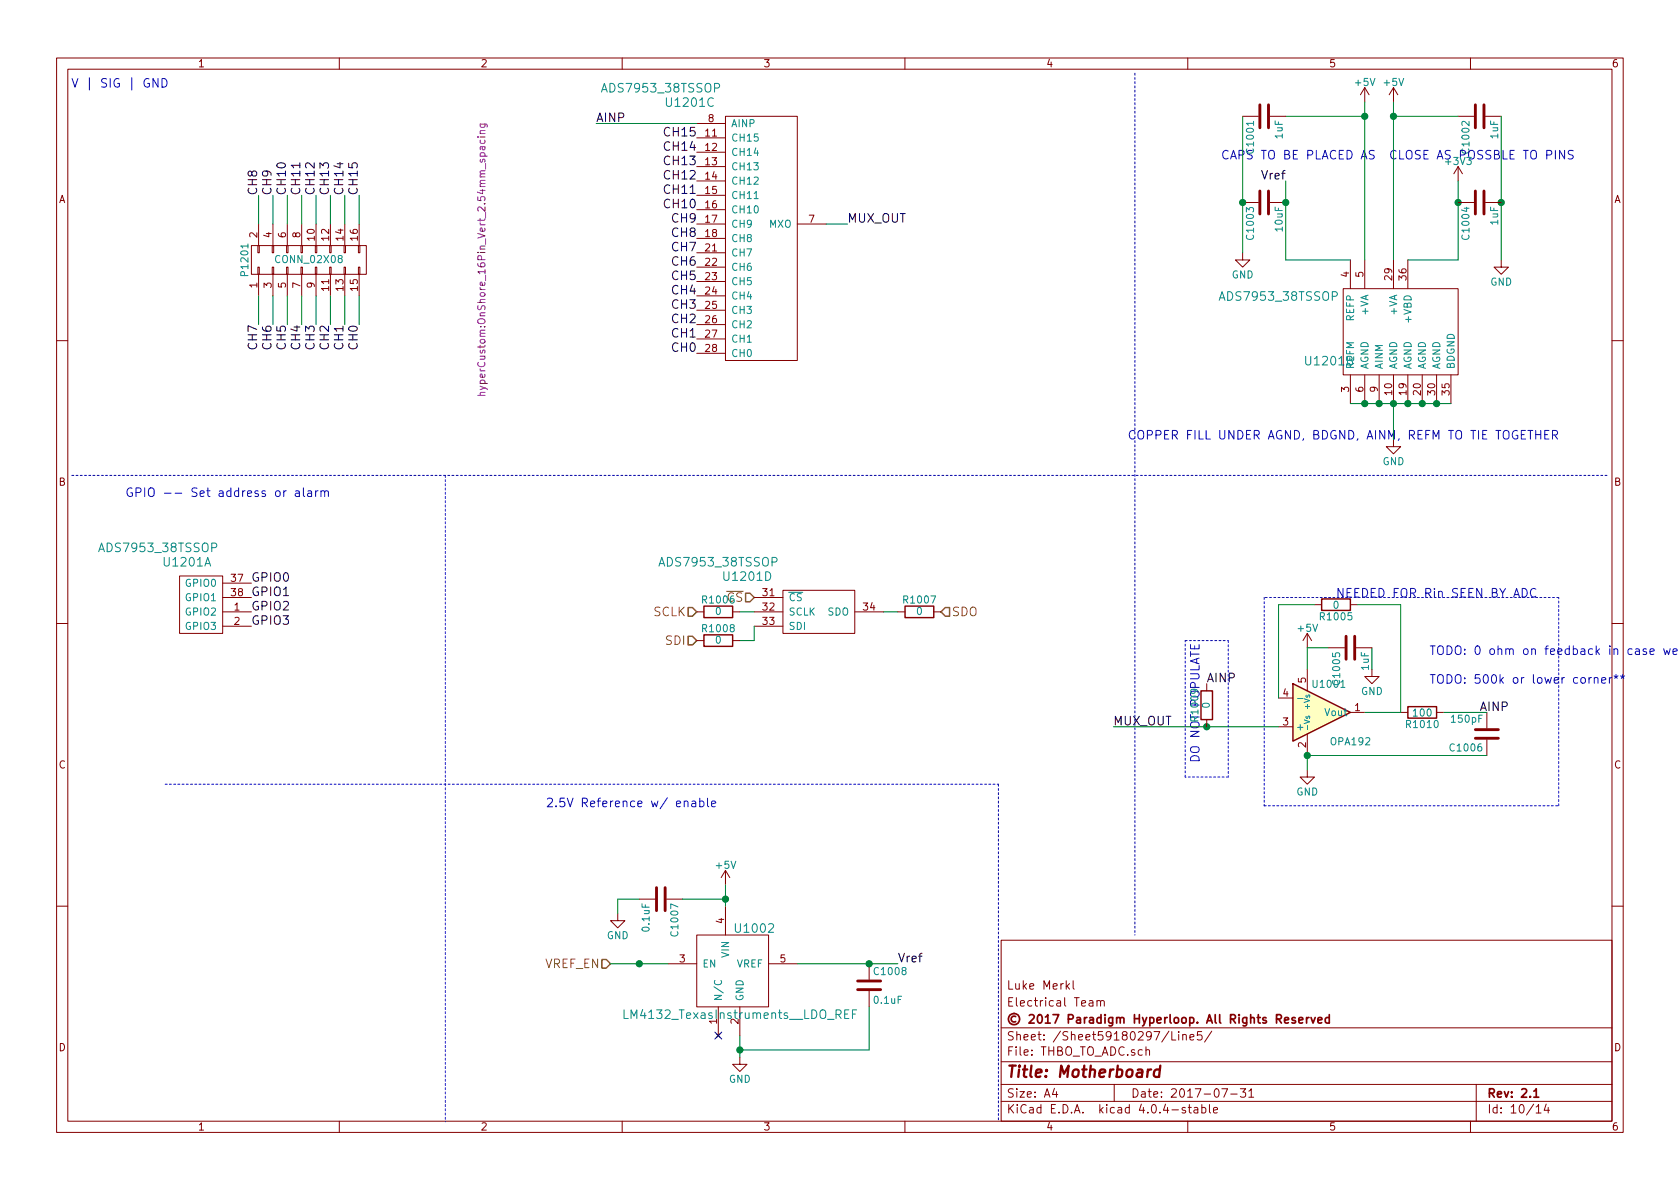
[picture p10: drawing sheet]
<svg xmlns="http://www.w3.org/2000/svg" width="297mm" height="210mm" viewBox="0 0 297 210" stroke-linecap="round" stroke-linejoin="round" font-family="sans-serif">
<g fill="none" stroke="#840000" stroke-width=".18">
<path d="M10 10.3h277v189.9h-277zM12 12.2h273v186.1h-273zM60 10.3v1.9M110 10.3v1.9M160 10.3v1.9M210 10.3v1.9M241.3 15.5l.8 1.3M241.3 15.5v2.5M241.3 15.5l-.8 1.3M246.4 15.5l.7 1.3M246.4 15.5v2.5M246.4 15.5l-.8 1.3"/>
<path d="M260 10.3v1.9M45.7 39.6v3.8M48.3 39.6v3.8M50.8 39.6v3.8M53.3 39.6v3.8M55.9 39.6v3.8M58.4 39.6v3.8M61 39.6v3.8M63.5 39.6v3.8M123.2 39.6h5.1M123.2 21.8h5.1M123.2 24.4h5.1"/>
<path d="M123.2 26.9h5.1M123.2 29.5h5.1M123.2 32h5.1M123.2 34.5h5.1M123.2 37.1h5.1M128.3 20.6h12.7v43.1h-12.7zM141 39.6h5M219.7 20.6h2.8M219.7 35.8h2.8M224.5 20.6h2.8M224.5 35.8h2.8M257.8 20.6h2.8"/>
<path d="M257.8 35.8h2.8M257.8 29.5l-.8 1.2M257.8 29.5v2.5M257.8 29.5l.8 1.2M262.6 20.6h2.8M262.6 35.8h2.8M44.4 43.4h20.4v5.1h-20.4zM45.6 47.2h.2v1.3h-.2zM45.6 43.4h.2v1.3h-.2zM45.7 48.5v3.8M48.1 47.2h.3v1.3h-.3zM48.1 43.4h.3v1.3h-.3z"/>
<path d="M48.3 48.5v3.8M50.7 47.2h.2v1.3h-.2zM50.7 43.4h.2v1.3h-.2zM50.8 48.5v3.8M53.2 47.2h.3v1.3h-.3zM53.2 43.4h.3v1.3h-.3zM53.3 48.5v3.8M55.8 47.2h.2v1.3h-.2zM55.8 43.4h.2v1.3h-.2zM55.9 48.5v3.8M58.3 47.2h.2v1.3h-.2zM58.3 43.4h.2v1.3h-.2z"/>
<path d="M58.4 48.5v3.8M60.8 47.2h.3v1.3h-.3zM60.8 43.4h.3v1.3h-.3zM61 48.5v3.8M63.4 47.2h.2v1.3h-.2zM63.4 43.4h.2v1.3h-.2zM63.5 48.5v3.8M123.2 44.7h5.1M123.2 47.2h5.1M123.2 49.8h5.1M123.2 52.3h5.1M123.2 54.9h5.1"/>
<path d="M123.2 57.4h5.1M123.2 59.9h5.1M123.2 42.2h5.1M219.7 44.7v1.3h-1.3l1.3 1.2 1.3-1.2h-1.3M237.5 51h20.3v15.3h-20.3zM238.8 46v5M241.3 46v5M246.4 46v5M248.9 46v5M265.4 46v1.2h-1.2l1.2 1.3 1.3-1.3h-1.3M10 60.2h2M123.2 62.5h5.1"/>
<path d="M238.8 66.3v5.1M241.3 66.3v5.1M243.8 66.3v5.1M246.4 77.7v1.3h1.2l-1.2 1.3-1.3-1.3h1.3M246.4 66.3v5.1M248.9 66.3v5.1M251.5 66.3v5.1M254 66.3v5.1M256.5 66.3v5.1M285 60.2h2M10 110.3h2M31.7 101.8h7.7v10.2h-7.7z"/>
<path d="M39.4 108.2h5M39.4 110.7h5M39.4 103.1h5M39.4 105.7h5M123.2 108.2h1.3M123.2 113.3h1.3M129.5 108.2h1.3M129.5 113.3h1.3M133.3 108.2h5.1M133.3 110.7h5.1M133.3 105.7h5.1M138.4 104.4h12.7v7.6h-12.7z"/>
<path d="M151.1 108.2h5.1M158.7 108.2h1.3M165.1 108.2h1.3M231.1 112v2.5M231.1 118.4v3.8M231.1 112l-.7 1.3M231.1 112l.8 1.3M232.4 106.9h1.3M234.9 114.5h2.8M238.8 106.9h1.2M239.8 114.5h2.8M242.6 118.4v1.2h1.2l-1.2 1.3-1.3-1.3h1.3"/>
<path d="M285 110.3h2M213.4 120.9v1.3M213.4 127.2v1.3M226.1 128.5h2.5M226.1 123.4h2.5M231.1 136.1v1.3h1.3l-1.3 1.3-1.2-1.3h1.2M231.1 129.8v3.8M238.8 126h2.5M247.6 126h1.3M254 126h1.3M262.9 126v2.8M262.9 130.8v2.8"/>
<path d="M113 159h2.8M117.9 159h2.7M128.3 153.9v2.6M128.3 153.9l-.8 1.3M128.3 153.9l.7 1.3M10 160.2h2M109.2 161.5v1.3h1.3l-1.3 1.3-1.3-1.3h1.3M118.1 170.4h5.1M123.2 165.3h12.7v12.7h-12.7zM127 178v5.1M128.3 160.3v5M130.8 178v5.1"/>
<path d="M135.9 170.4h5.1M153.7 170.4v2.8M153.7 175.3v2.7M177 166.3h108v32h-108zM188.7 174.4l.4 .5M189.1 173.9l-.6 .6M189.7 173.4v1.3l.2 .2M192.6 177h.6v.9M193.2 177.3l-.4 .1-.3 .2 .3 .3 .4-.1M194 177.1l.2-.2 .3 .1 .1 .9M194 176.9v1M194.6 177.1a.36 .36 0 0 1 .3-.2 .36 .36 0 0 1 .3 .2v.8"/>
<path d="M285 160.2h2M60 198.3v1.9M110 198.3v1.9M126.7 182.8l.6 .6M127.3 182.8l-.6 .6M130.8 186.9v1.3h1.3l-1.3 1.3-1.3-1.3h1.3M160 198.3v1.9M177 194.8h108M177 191.8h108M177 187.8h108M177 181.8h108M186.4 192.5l-.3 1h.9"/>
<path d="M186.8 193v1M197 191.8v3M202.6 185.7l.2-.1 .4 .1 .1 .9M202.6 185.1v1.5M207.2 182.4v1.5h.7M208.4 182.4v.2M208.4 182.9v1M209.1 183.1l.2-.2 .4 .1 .1 .9M209.1 182.9v1M209.6 195.9a.37 .37 0 0 0-.6 .1l.1 .3 .5 .1 .1 .1-.3 .3-.4-.1M210 198.3v1.9M210.1 195.8h.5"/>
<path d="M210.3 195.3v1.3l.3 .2M210.4 183.4l.7-.1-.1-.3-.4-.1-.2 .2 .1 .7h.5M211.2 195.9h.5l.1 .9M211.8 196.2l-.5 .1-.2 .2 .2 .3 .5-.1M212.5 182.4h-.7l-.1 .7 .2-.1 .5 .1 .1 .2v.5l-.2 .1-.6-.1M212.5 195.9l.4-.1 .3 .3-.1 .6h-.6M212.5 195.3v1.5M213.8 195.3v1.3l.2 .2M214.2 182.3l-1.2 2M214.6 196.3l.7-.1-.1-.3-.4-.1-.2 .2v.7h.6M216 192.5h1l-.6 1.5M217.6 193.5h1.1"/>
<path d="M219.3 192.5h.9l-.5 .6 .5 .1v.7l-.2 .1-.7-.1M220.8 193l.4-.5v1.5M220.8 194h.9M260 198.3v1.9M261 191.8v6.5M271.6 195.8l.4-.5v1.5M271.6 196.8h.9M273.4 195.2l-.4 1.1h1M273.7 195.8v1"/>
</g>
<path d="M231 179.9v1M231.4 179.9l-.4 .3M231.8 179.9l.4 1 .3-1M235 179.4v1.5M227.1 180.4l.7-.1v-.3l-.4-.1-.3 .2 .1 .7h.6M229 180a.37 .37 0 0 0-.6 .1l.1 .3 .5 .1 .1 .1-.2 .3-.5-.1M229.6 180.4l.8-.1-.1-.3-.4-.1-.3 .2 .1 .7h.6M233 180.4l.7-.1v-.3l-.5-.1-.2 .2 .1 .7h.6M235 180l-.4-.1-.3 .3 .1 .6 .2 .1 .4-.1M271.2 193l.4-.5v1.5M271.2 194h.9" fill="none" stroke="#840000" stroke-width=".3"/>
<path d="M205.1 189.2a.7 .7 0 0 0-1 .3v.8l.2 .1 .6-.1M205.2 188.4l-.3 2" fill="none" stroke="#840000" stroke-width=".41"/>
<g fill="none" stroke="#0000c2" stroke-width=".18">
<path d="M26.3 14a.71 .71 0 0 0-.9 .7 .71 .71 0 0 0 .9 .6l.1-.5h-.3M27.9 13.9v1.5l-.8-1.5v1.5M28.7 13.9a.77 .77 0 0 1 .8 .8 .77 .77 0 0 1-.8 .7zM273.5 27.4l.7-.1 .2-.2-.1-.4-.2-.1h-.6v1.5M275 26.6v1.5M276.6 26.6v1.5l-.9-1.5v1.5M278.2 26.7a.62 .62 0 0 0-.9 0v.5l.8 .3v.5a.62 .62 0 0 1-.8 0M271.5 76.1v1.5M271.5 76.9h.9M272.4 76.1v1.5M273.1 76.9h.5M273.9 76.1h-.8v1.5h.8"/>
<path d="M274.5 76.9h.7l.2-.3-.1-.3-.2-.2h-.6v1.5M274.9 76.9l.5 .7M23.3 86.4a.71 .71 0 0 0-.9 .6 .71 .71 0 0 0 .9 .7l.1-.6h-.3M24.1 87.1l.7-.1 .1-.2v-.4l-.3-.1h-.5v1.5M25.6 86.3v1.5M26.5 86.4a.5 .5 0 0 1 .5-.1 .5 .5 0 0 1 .3 .5l-.1 .8a.53 .53 0 0 1-.6 .2 .53 .53 0 0 1-.4-.5v-.5zM57.4 87a.35 .35 0 0 1 .3-.2 .35 .35 0 0 1 .4 .2v.8M210.5 114v.7h1.5v-.7M269.1 104.1a.77 .77 0 0 1 .9 .7 .77 .77 0 0 1-.9 .8zM271.6 104.2a.62 .62 0 0 0-.8 0 .62 .62 0 0 0-.2 .7 .58 .58 0 0 0 .3 .6 .58 .58 0 0 0 .7-.1M281.9 120l.1-.1a.36 .36 0 0 1 .5 .1v.8M281.9 119.8v1"/>
<path d="M284.6 119.8v1M285 119.8l-.3 .1-.1 .2M285.4 119.5l.3 .2 .4-.2M285.5 120l.2-.3 .2 .3M285.7 119.3v.4M286.5 119.5l.4 .2 .3-.2M286.7 120l.2-.3 .2 .3M286.9 119.3v.4M283.2 120.3l.7-.1-.1-.3-.4-.1-.2 .2 .1 .7h.5M121 141.8l.1-.1a.36 .36 0 0 1 .5 .2v.8M122.4 141.7h.5l.1 1M123 142l-.5 .1a.3 .3 0 0 0-.2 .3 .3 .3 0 0 0 .2 .3l.5-.1"/>
<path d="M123.7 141.7a.48 .48 0 0 1 .7 .1v.7a.48 .48 0 0 1-.7 .1M123.7 141.1v1.6M125.1 141.1v1.4l.2 .2M125.8 142.2l.7-.2v-.3h-.5l-.2 .2 .1 .7h.6"/>
</g>
<g fill="none" stroke="#0000c2" stroke-width=".18" stroke-dasharray=".3 .4">
<path d="M200.7 12.9v152.4M12.7 84.1h271.8M78.7 84.1v114.3M209.5 113.3h7.7M217.2 113.3v24.1M223.5 105.7v36.8M275.6 105.7h-52.1M29.2 138.7h147.3M176.5 138.7v59.7M209.5 137.4v-24.1M217.2 137.4h-7.7M223.5 142.5h52.1"/>
<path d="M275.6 142.5v-36.8"/>
</g>
<g fill="none" stroke="#008400" stroke-width=".18">
<path d="M241.3 18v28M246.4 18v28M45.7 34.5v5.1M48.3 34.5v5.1M50.8 34.5v5.1M53.3 34.5v5.1M55.9 34.5v5.1M58.4 34.5v5.1M61 34.5v5.1M63.5 34.5v5.1M105.4 21.8h17.8M146 39.6h3.9"/>
<path d="M219.7 20.6v24.1M227.3 32v14h11.5M227.3 20.6h14M246.4 20.6h11.4M257.8 32v14h-8.9M265.4 20.6v25.4M45.7 52.3v5.1M48.3 52.3v5.1M50.8 52.3v5.1M53.3 52.3v5.1M55.9 52.3v5.1M58.4 52.3v5.1"/>
<path d="M61 52.3v5.1M63.5 52.3v5.1M238.8 71.4h17.7M246.4 71.4v6.3M130.8 108.2h2.5M133.3 110.7v2.6h-2.5M156.2 108.2h2.5M232.4 106.9h-6.3v16.5M234.9 114.5h-3.8v3.9M240 106.9h7.6v19.1h-6.3M242.6 114.5v3.9M196.8 128.5h29.3"/>
<path d="M255.3 126h7.6M262.9 133.6h-31.8v2.5M113 159h-3.8v2.5M120.6 159h7.7M128.3 156.5v3.8M107.9 170.4h10.2M141 170.4h17.7M153.7 178v7.7h-22.9M130.8 183.1v3.8"/>
</g>
<path d="M84.5 24.2h.1M84.9 21.9l1.2 .1v.5M84.9 24.2h.9M84.9 23.6h.9M85 24.8l-.1 .3 .2 .3 .6-.1v-.5M85 21.9l-.1 .4 .2 .2 .6-.1v-.5M85.8 23.1h-.8l-.1 .3 .1 .2M84.5 69.9h1.3M84.9 68.3l1.2 .4 .1 .2M85.8 69.4h-.8l-.1 .3 .1 .2M85.8 68.6l-.9 .3" fill="none" stroke="#840084" stroke-width=".18"/>
<g fill="none" stroke="#840000" stroke-width=".51">
<path d="M222.8 18.5v4.1M224.3 18.5v4.1M260.9 18.5v4.1M262.4 18.5v4.1M222.8 33.8v4M224.3 33.8v4M260.9 33.8v4M262.4 33.8v4M238 112.5v4.1M239.5 112.5v4.1M260.9 129h4M260.9 130.6h4"/>
<path d="M116.1 157v4M117.6 157v4M151.6 175h4.1M151.6 173.5h4.1"/>
</g>
<path d="M228.6 120.9l10.2 5.1-10.2 5.1z" fill="#ffffc2" stroke="#ffffc2" stroke-width=".18"/>
<path d="M124.5 107.2h5v2h-5zM124.5 112.3h5v2h-5zM160 107.2h5.1v2h-5.1zM233.7 105.9h5.1v2h-5.1zM212.3 122.2h2.1v5h-2.1zM228.6 120.9l10.2 5.1-10.2 5.1zM248.9 125h5.1v2h-5.1z" fill="none" stroke="#840000" stroke-width=".25"/>
<path d="M229.4 123.5h1M231 126.7l-.1 .2 .2 .1 .2-.3h.2v.3M110.3 178.6v1.5h.8M126.4 173.4a.5 .5 0 0 0 0 .6 .5 .5 0 0 0 .6 .1l.4-.1a.41 .41 0 0 0 .1-.6M149.4 179.3h.5M150.1 178.6h-.7v1.5h.7M150.7 179.3h.5M151.5 178.6h-.8v1.5" fill="none" stroke="#008484" stroke-width=".18"/>
<g fill="#008400" stroke="#008400" stroke-width=".25">
<circle cx="257.8" cy="35.8" r=".51"/>
<circle cx="227.3" cy="35.8" r=".51"/>
<circle cx="241.3" cy="20.6" r=".51"/>
<circle cx="219.7" cy="35.8" r=".51"/>
<circle cx="246.4" cy="20.6" r=".51"/>
<circle cx="231.1" cy="133.6" r=".51"/>
<circle cx="213.4" cy="128.5" r=".51"/>
<circle cx="241.3" cy="71.4" r=".51"/>
<circle cx="243.8" cy="71.4" r=".51"/>
<circle cx="246.4" cy="71.4" r=".51"/>
<circle cx="248.9" cy="71.4" r=".51"/>
<circle cx="251.5" cy="71.4" r=".51"/>
<circle cx="254" cy="71.4" r=".51"/>
<circle cx="265.4" cy="35.8" r=".51"/>
<circle cx="130.8" cy="185.7" r=".51"/>
<circle cx="113" cy="170.4" r=".51"/>
<circle cx="128.3" cy="159" r=".51"/>
<circle cx="153.7" cy="170.4" r=".51"/>
</g>
<path d="M121.7 107.4h.7l.8 .8-.8 .8h-.7zM121.7 112.5h.7l.8 .8-.8 .7h-.7zM131.8 104.9h.8l.7 .8-.7 .7h-.8zM167.1 107.4h.8v1.6h-.8l-.7-.8zM106.4 169.7h.8l.7 .7-.7 .8h-.8z" fill="none" stroke="#848400" stroke-width=".25"/>
<path d="M126.4 182.5l1.2 1.2M127.6 182.5l-1.2 1.2" fill="none" stroke="#000084" stroke-width=".18"/>
<text font-size="2.8" fill="#840000" x="178" y="190.5">Title: Motherboard</text>
<g font-size="2.1" fill="#0000c2">
<text x="12" y="15.5">V | SIG | GND</text>
<text x="215.9" y="28.2">CAPS TO BE PLACED AS CLOSE AS POSSBLE TO PINS</text>
<text x="199.4" y="77.7">COPPER FILL UNDER AGND, BDGND, AINM, REFM TO TIE TOGETHER</text>
<text x="29.5" y="87.9">GPIO -- Set address or alarm</text>
<text x="236.2" y="105.7">NEEDED FOR Rin SEEN BY ADC</text>
<text x="252.7" y="115.8">TODO: 0 ohm on feedback in case we want to ju</text>
<text x="252.7" y="120.9">TODO: 500k or lower corner**</text>
<text x="212.1" y="134.9" transform="rotate(-90 212.1 134.9)">DO NOT POPULATE</text>
<text x="96.5" y="142.7">2.5V Reference w/ enable</text>
</g>
<g font-size="2.1" fill="#008484">
<text x="106.9" y="16.4">ADS7953_38TSSOP</text>
<text x="118" y="18.9">U1201C</text>
<text x="216.1" y="53.2">ADS7953_38TSSOP</text>
<text x="231.1" y="64.6">U1201B</text>
<text x="18" y="97.6">ADS7953_38TSSOP</text>
<text x="29.1" y="100.2">U1201A</text>
<text x="117" y="100.2">ADS7953_38TSSOP</text>
<text x="128.2" y="102.7">U1201D</text>
<text x="128.5" y="106.4">CS</text>
<text x="130.2" y="164.9">U1002</text>
<text x="111.1" y="180.2">LM4132_TexasInstruments__LDO_REF</text>
</g>
<g font-size="2.1">
<text x="105.4" y="21.6">AINP</text>
<text x="117.8" y="24.1">CH15</text>
<text x="117.8" y="26.7">CH14</text>
<text x="117.8" y="29.2">CH13</text>
<text x="45.5" y="34.5" transform="rotate(-90 45.5 34.5)">CH8</text>
<text x="48" y="34.5" transform="rotate(-90 48 34.5)">CH9</text>
<text x="50.5" y="34.5" transform="rotate(-90 50.5 34.5)">CH10</text>
<text x="53.1" y="34.5" transform="rotate(-90 53.1 34.5)">CH11</text>
<text x="55.6" y="34.5" transform="rotate(-90 55.6 34.5)">CH12</text>
<text x="58.2" y="34.5" transform="rotate(-90 58.2 34.5)">CH13</text>
<text x="60.7" y="34.5" transform="rotate(-90 60.7 34.5)">CH14</text>
<text x="63.2" y="34.5" transform="rotate(-90 63.2 34.5)">CH15</text>
<text x="117.8" y="31.7">CH12</text>
<text x="117.8" y="34.3">CH11</text>
<text x="223.2" y="31.7">Vref</text>
<text x="117.8" y="36.8">CH10</text>
<text x="118.9" y="39.4">CH9</text>
<text x="118.9" y="41.9">CH8</text>
<text x="149.9" y="39.4">MUX_OUT</text>
<text x="118.9" y="44.4">CH7</text>
<text x="118.9" y="47">CH6</text>
<text x="118.9" y="49.5">CH5</text>
<text x="118.9" y="52.1">CH4</text>
<text x="118.9" y="54.6">CH3</text>
<text x="118.9" y="57.1">CH2</text>
<text x="118.9" y="59.7">CH1</text>
<text x="45.5" y="61.6" transform="rotate(-90 45.5 61.6)">CH7</text>
<text x="48" y="61.6" transform="rotate(-90 48 61.6)">CH6</text>
<text x="50.5" y="61.6" transform="rotate(-90 50.5 61.6)">CH5</text>
<text x="53.1" y="61.6" transform="rotate(-90 53.1 61.6)">CH4</text>
<text x="55.6" y="61.6" transform="rotate(-90 55.6 61.6)">CH3</text>
<text x="58.2" y="61.6" transform="rotate(-90 58.2 61.6)">CH2</text>
<text x="60.7" y="61.6" transform="rotate(-90 60.7 61.6)">CH1</text>
<text x="63.2" y="61.6" transform="rotate(-90 63.2 61.6)">CH0</text>
<text x="118.9" y="62.2">CH0</text>
<text x="44.4" y="102.9">GPIO0</text>
<text x="44.4" y="105.4">GPIO1</text>
<text x="44.4" y="107.9">GPIO2</text>
<text x="44.4" y="110.5">GPIO3</text>
<text x="213.4" y="120.6">AINP</text>
<text x="261.6" y="125.7">AINP</text>
<text x="196.8" y="128.3">MUX_OUT</text>
<text x="158.7" y="170.2">Vref</text>
</g>
<g font-size="2.1" fill="#848400">
<text x="115.5" y="109">SCLK</text>
<text x="168.3" y="109">SDO</text>
<text x="117.7" y="114">SDI</text>
<text x="96.2" y="171.2">VREF_EN</text>
</g>
<g font-size="2.1" fill="#840000">
<text x="178" y="178">Electrical Team</text>
<text x="178" y="175">Luke Merkl</text>
<text x="178" y="184">Sheet: /Sheet59180297/Line5/</text>
<text x="178" y="181">© 2017 Paradigm Hyperloop. All Rights Reserved</text>
<text x="178" y="186.7">File: THBO_TO_ADC.sch</text>
<text x="178" y="196.9">KiCad E.D.A. kicad 4.0.4-stable</text>
<text x="178" y="194.1">Size: A4</text>
<text x="200" y="194.1">Date: 2017-07-31</text>
<text x="263" y="194.1">Rev: 2.1</text>
<text x="263" y="196.9">Id: 10/14</text>
</g>
<g font-size="1.8" fill="#840000">
<text x="35" y="11.9">1</text>
<text x="85" y="11.9">2</text>
<text x="135" y="11.9">3</text>
<text x="185" y="11.9">4</text>
<text x="235" y="11.9">5</text>
<text x="285" y="11.9">6</text>
<text x="125.2" y="21.6">8</text>
<text x="124.8" y="24.1">11</text>
<text x="124.8" y="26.7">12</text>
<text x="124.8" y="29.2">13</text>
<text x="10.4" y="35.9">A</text>
<text x="124.8" y="31.7">14</text>
<text x="124.8" y="34.3">15</text>
<text x="285.4" y="35.9">A</text>
<text x="124.8" y="36.8">16</text>
<text x="124.8" y="39.4">17</text>
<text x="124.8" y="41.9">18</text>
<text x="143" y="39.4">7</text>
<text x="45.5" y="42" transform="rotate(-90 45.5 42)">2</text>
<text x="48" y="42" transform="rotate(-90 48 42)">4</text>
<text x="50.5" y="42" transform="rotate(-90 50.5 42)">6</text>
<text x="53.1" y="42" transform="rotate(-90 53.1 42)">8</text>
<text x="55.6" y="42.5" transform="rotate(-90 55.6 42.5)">10</text>
<text x="58.2" y="42.5" transform="rotate(-90 58.2 42.5)">12</text>
<text x="60.7" y="42.5" transform="rotate(-90 60.7 42.5)">14</text>
<text x="63.2" y="42.5" transform="rotate(-90 63.2 42.5)">16</text>
<text x="124.8" y="44.4">21</text>
<text x="124.8" y="47">22</text>
<text x="45.5" y="50.9" transform="rotate(-90 45.5 50.9)">1</text>
<text x="48" y="50.9" transform="rotate(-90 48 50.9)">3</text>
<text x="50.5" y="50.9" transform="rotate(-90 50.5 50.9)">5</text>
<text x="53.1" y="50.9" transform="rotate(-90 53.1 50.9)">7</text>
<text x="55.6" y="50.9" transform="rotate(-90 55.6 50.9)">9</text>
<text x="58.2" y="51.4" transform="rotate(-90 58.2 51.4)">11</text>
<text x="60.7" y="51.4" transform="rotate(-90 60.7 51.4)">13</text>
<text x="63.2" y="51.4" transform="rotate(-90 63.2 51.4)">15</text>
<text x="124.8" y="49.5">23</text>
<text x="124.8" y="52.1">24</text>
<text x="238.5" y="49" transform="rotate(-90 238.5 49)">4</text>
<text x="241" y="49" transform="rotate(-90 241 49)">5</text>
<text x="246.1" y="49.5" transform="rotate(-90 246.1 49.5)">29</text>
<text x="248.7" y="49.5" transform="rotate(-90 248.7 49.5)">36</text>
<text x="124.8" y="54.6">25</text>
<text x="124.8" y="57.1">26</text>
<text x="124.8" y="59.7">27</text>
<text x="124.8" y="62.2">28</text>
<text x="238.5" y="69.3" transform="rotate(-90 238.5 69.3)">3</text>
<text x="241" y="69.3" transform="rotate(-90 241 69.3)">6</text>
<text x="243.6" y="69.3" transform="rotate(-90 243.6 69.3)">9</text>
<text x="246.1" y="69.8" transform="rotate(-90 246.1 69.8)">10</text>
<text x="248.7" y="69.8" transform="rotate(-90 248.7 69.8)">19</text>
<text x="251.2" y="69.8" transform="rotate(-90 251.2 69.8)">20</text>
<text x="253.7" y="69.8" transform="rotate(-90 253.7 69.8)">30</text>
<text x="256.3" y="69.8" transform="rotate(-90 256.3 69.8)">35</text>
<text x="10.4" y="85.9">B</text>
<text x="285.4" y="85.9">B</text>
<text x="40.9" y="102.9">37</text>
<text x="40.9" y="105.4">38</text>
<text x="41.4" y="107.9">1</text>
<text x="134.9" y="105.4">31</text>
<text x="134.9" y="107.9">32</text>
<text x="152.7" y="107.9">34</text>
<text x="41.4" y="110.5">2</text>
<text x="134.9" y="110.5">33</text>
<text x="226.8" y="123.2">4</text>
<text x="230.9" y="120.7" transform="rotate(-90 230.9 120.7)">5</text>
<text x="239.5" y="125.7">1</text>
<text x="226.8" y="128.3">3</text>
<text x="10.4" y="135.9">C</text>
<text x="230.9" y="132.2" transform="rotate(-90 230.9 132.2)">2</text>
<text x="285.4" y="135.9">C</text>
<text x="128" y="163.3" transform="rotate(-90 128 163.3)">4</text>
<text x="120.2" y="170.2">3</text>
<text x="137.9" y="170.2">5</text>
<text x="10.4" y="185.9">D</text>
<text x="126.7" y="181.1" transform="rotate(-90 126.7 181.1)">1</text>
<text x="130.6" y="181.1" transform="rotate(-90 130.6 181.1)">2</text>
<text x="285.4" y="185.9">D</text>
<text x="35" y="199.9">1</text>
<text x="85" y="199.9">2</text>
<text x="135" y="199.9">3</text>
<text x="185" y="199.9">4</text>
<text x="235" y="199.9">5</text>
<text x="285" y="199.9">6</text>
</g>
<g font-size="1.8" fill="#008484">
<text x="239.7" y="15.2">+5V</text>
<text x="244.8" y="15.2">+5V</text>
<text x="129.3" y="22.5">AINP</text>
<text x="129.3" y="25">CH15</text>
<text x="129.3" y="27.6">CH14</text>
<text x="221.7" y="26.9" transform="rotate(-90 221.7 26.9)">C1001</text>
<text x="226.8" y="24.5" transform="rotate(-90 226.8 24.5)">1uF</text>
<text x="255.7" y="29.2">+3V3</text>
<text x="259.8" y="26.9" transform="rotate(-90 259.8 26.9)">C1002</text>
<text x="264.9" y="24.5" transform="rotate(-90 264.9 24.5)">1uF</text>
<text x="129.3" y="30.1">CH13</text>
<text x="129.3" y="32.6">CH12</text>
<text x="129.3" y="35.2">CH11</text>
<text x="129.3" y="37.7">CH10</text>
<text x="129.3" y="40.3">CH9</text>
<text x="135.9" y="40.3">MXO</text>
<text x="226.8" y="40.8" transform="rotate(-90 226.8 40.8)">10uF</text>
<text x="264.9" y="39.7" transform="rotate(-90 264.9 39.7)">1uF</text>
<text x="49" y="46.5">CONN_02X08</text>
<text x="129.3" y="45.3">CH7</text>
<text x="129.3" y="47.9">CH6</text>
<text x="129.3" y="42.8">CH8</text>
<text x="221.7" y="42.1" transform="rotate(-90 221.7 42.1)">C1003</text>
<text x="259.8" y="42.1" transform="rotate(-90 259.8 42.1)">C1004</text>
<text x="43.9" y="48.5" transform="rotate(-90 43.9 48.5)">P1201</text>
<text x="129.3" y="50.4">CH5</text>
<text x="129.3" y="53">CH4</text>
<text x="217.8" y="49.2">GND</text>
<text x="263.5" y="50.5">GND</text>
<text x="129.3" y="55.5">CH3</text>
<text x="129.3" y="58">CH2</text>
<text x="239.4" y="56.8" transform="rotate(-90 239.4 56.8)">REFP</text>
<text x="241.9" y="55.5" transform="rotate(-90 241.9 55.5)">+VA</text>
<text x="247" y="55.5" transform="rotate(-90 247 55.5)">+VA</text>
<text x="249.6" y="56.8" transform="rotate(-90 249.6 56.8)">+VBD</text>
<text x="129.3" y="60.6">CH1</text>
<text x="129.3" y="63.1">CH0</text>
<text x="239.4" y="65.3" transform="rotate(-90 239.4 65.3)">REFM</text>
<text x="241.9" y="65.3" transform="rotate(-90 241.9 65.3)">AGND</text>
<text x="244.5" y="65.3" transform="rotate(-90 244.5 65.3)">AINM</text>
<text x="247" y="65.3" transform="rotate(-90 247 65.3)">AGND</text>
<text x="249.6" y="65.3" transform="rotate(-90 249.6 65.3)">AGND</text>
<text x="252.1" y="65.3" transform="rotate(-90 252.1 65.3)">AGND</text>
<text x="254.6" y="65.3" transform="rotate(-90 254.6 65.3)">AGND</text>
<text x="257.2" y="65.3" transform="rotate(-90 257.2 65.3)">BDGND</text>
<text x="244.4" y="82.2">GND</text>
<text x="32.9" y="103.8">GPIO0</text>
<text x="32.9" y="106.3">GPIO1</text>
<text x="124.4" y="106.7">R1006</text>
<text x="139.4" y="106.3">CS</text>
<text x="160" y="106.7">R1007</text>
<text x="235.7" y="107.6">0</text>
<text x="32.9" y="108.8">GPIO2</text>
<text x="32.9" y="111.4">GPIO3</text>
<text x="124.4" y="111.8">R1008</text>
<text x="126.5" y="108.7">0</text>
<text x="126.5" y="113.8">0</text>
<text x="139.4" y="108.8">SCLK</text>
<text x="139.4" y="111.4">SDI</text>
<text x="146.3" y="108.8">SDO</text>
<text x="162.1" y="108.7">0</text>
<text x="229.5" y="111.7">+5V</text>
<text x="233.6" y="109.7">R1005</text>
<text x="242" y="118.5" transform="rotate(-90 242 118.5)">1uF</text>
<text x="213.9" y="125.2" transform="rotate(-90 213.9 125.2)">0</text>
<text x="232.4" y="121.6">U1001</text>
<text x="236.9" y="120.8" transform="rotate(-90 236.9 120.8)">C1005</text>
<text x="240.6" y="122.9">GND</text>
<text x="211.9" y="127.3" transform="rotate(-90 211.9 127.3)">R1009</text>
<text x="229.1" y="129.2">+</text>
<text x="234.3" y="126.6">Vout</text>
<text x="235.4" y="131.8">OPA192</text>
<text x="248.9" y="128.7">R1010</text>
<text x="250" y="126.7">100</text>
<text x="256.8" y="127.8">150pF</text>
<text x="256.6" y="132.9">C1006</text>
<text x="229.2" y="140.7">GND</text>
<text x="126.7" y="153.6">+5V</text>
<text x="107.3" y="166.1">GND</text>
<text x="114.8" y="164.6" transform="rotate(-90 114.8 164.6)">0.1uF</text>
<text x="119.9" y="165.3" transform="rotate(-90 119.9 165.3)">C1007</text>
<text x="124.2" y="171.1">EN</text>
<text x="128.9" y="169.3" transform="rotate(-90 128.9 169.3)">VIN</text>
<text x="130.1" y="171.1">VREF</text>
<text x="154.8" y="172.4">C1008</text>
<text x="127.6" y="177" transform="rotate(-90 127.6 177)">N/C</text>
<text x="131.4" y="177" transform="rotate(-90 131.4 177)">GND</text>
<text x="154.6" y="177.5">0.1uF</text>
<text x="128.9" y="191.5">GND</text>
</g>
<text font-size="1.8" fill="#840084" x="85.8" y="68.3" transform="rotate(-90 85.8 68.3)">hyperCustom:OnShore_16Pin_Vert_2.54mm_spacing</text>
<g font-size="1.4" fill="#008484">
<text x="231.6" y="125.2" transform="rotate(-90 231.6 125.2)">+Vs</text>
<text x="231.6" y="129.3" transform="rotate(-90 231.6 129.3)">-Vs</text>
</g>
</svg>
